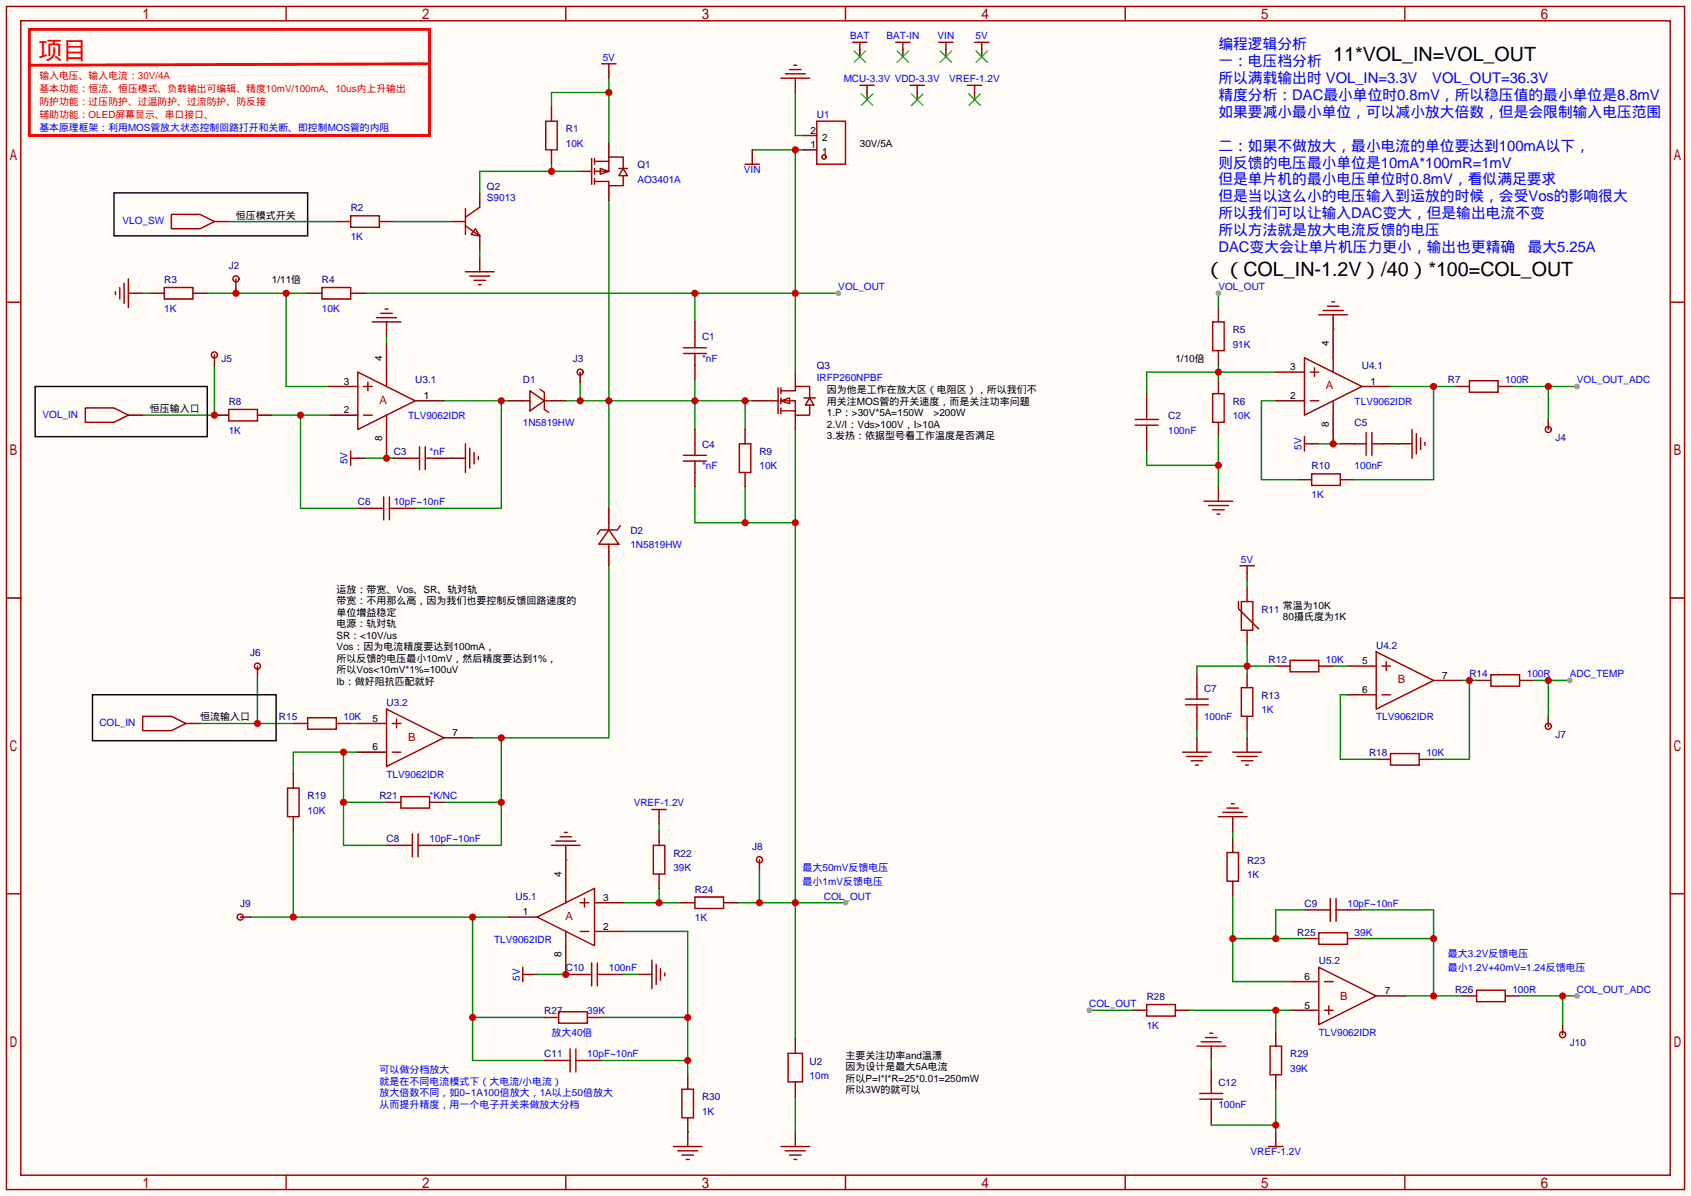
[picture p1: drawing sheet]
<svg xmlns="http://www.w3.org/2000/svg" width="299mm" height="212mm" viewBox="0 0 299 212" stroke-linecap="round" stroke-linejoin="round" font-family="sans-serif">
<path d="M0 0h299.5v211.8h-299.5z" fill="#fffcf7"/>
<g fill="none" stroke="#a10000" stroke-width=".25">
<path d="M1.1 1.1h297.2v209.6h-297.2zM3.7 3.7h292.1v204.5h-292.1zM50.7 1.1v2.6M100.2 1.1v2.6M149.7 1.1v2.6M151 7.5h2.5M152.3 7.5v1.3M152.3 15.1h2.5M153.5 15.1v1.3M171.3 15.1h2.6M172.6 15.1v1.3M199.3 1.1v2.6"/>
<path d="M248.8 1.1v2.6M1.1 53.5h2.6M295.8 53.5h2.5M1.1 105.9h2.6M295.8 105.9h2.5M1.1 158.3h2.6M115.4 143.4h2.6M116.7 143.4v1.3M295.8 158.3h2.5M50.7 208.2v2.5M100.2 208.2v2.5M149.7 208.2v2.5"/>
<path d="M199.3 208.2v2.5M224.7 203.1h2.5M225.9 201.8v1.3M248.8 208.2v2.5"/>
</g>
<path d="M5.2 5.2h70.9v18.8h-70.9zM76.1 11.3l-70.9 .3" fill="none" stroke="#f00" stroke-width=".51"/>
<path d="M152.3 8.8v1.2M153.5 16.4v1.3M172.6 16.4v1.3M116.7 144.7v1.2M225.9 200.5v1.3" fill="none" stroke="#870000" stroke-width=".25"/>
<path d="M151.3 9l2 2M152.5 16.6l2.1 2.1M153.3 9l-2 2M154.6 16.6l-2.1 2.1M171.6 16.6l2 2.1M173.6 16.6l-2 2.1" fill="none" stroke="#3c3" stroke-width=".25"/>
<path d="M110.4 159.9h10.1M116.7 157.4v2.5" fill="none" stroke="#008700" stroke-width=".25"/>
<circle cx="116.7" cy="159.9" r=".63" fill="#c00"/>
<path d="M140.8 76.1v107.9M123.1 86.2v6.4h17.7M132 86.2v6.4M130.7 159.9h19M134.5 154.1v5.8" fill="none" stroke="#008700" stroke-width=".25"/>
<g fill="#c00">
<circle cx="134.5" cy="159.9" r=".63"/>
<circle cx="140.8" cy="159.9" r=".63"/>
<circle cx="140.8" cy="92.6" r=".63"/>
<circle cx="132" cy="92.6" r=".63"/>
</g>
<circle cx="149.7" cy="159.9" r=".51" fill="#999"/>
<path d="M51.9 147.2v15.2M44.3 162.4h45.7M83.7 162.4v25.4h12.7M83.7 180.2h12.7" fill="none" stroke="#008700" stroke-width=".25"/>
<g fill="#c00">
<circle cx="51.9" cy="162.4" r=".63"/>
<circle cx="83.7" cy="162.4" r=".63"/>
<circle cx="83.7" cy="180.2" r=".63"/>
</g>
<path d="M60.8 133.2v16.5h7.7M63.4 133.2h-11.5v3.8M60.8 142.1h7.7" fill="none" stroke="#008700" stroke-width=".25"/>
<g fill="#c00">
<circle cx="60.8" cy="133.2" r=".63"/>
<circle cx="60.8" cy="142.1" r=".63"/>
</g>
<path d="M142.1 26.5h2.6M142.1 24h2.6M121.8 200.5v2.6M140.8 200.5v2.6" fill="none" stroke="#870000" stroke-width=".25"/>
<g fill="none" stroke="#a10000" stroke-width=".25">
<path d="M144.7 21.5h5v7.6h-5zM119.3 203.1h5M120 203.8h3.6M120.8 204.6h2M121.5 205.4h.5M138.3 203.1h5.1M139.1 203.8h3.5M139.8 204.6h2.1M140.6 205.4h.5"/>
<circle cx="145.9" cy="27.8" r=".38"/>
</g>
<path d="M36.7 51.9h17.8M41.8 51.2v.7M50.7 51.9v16.6h7.6M140.8 194.2v6.3" fill="none" stroke="#008700" stroke-width=".25"/>
<g fill="#c00">
<circle cx="41.8" cy="51.9" r=".63"/>
<circle cx="50.7" cy="51.9" r=".63"/>
</g>
<path d="M133.2 26.5h8.9M140.8 26.5v39.4M64.6 51.9h83.9M123.1 51.9v5.1" fill="none" stroke="#008700" stroke-width=".25"/>
<g fill="#c00">
<circle cx="140.8" cy="51.9" r=".63"/>
<circle cx="123.1" cy="51.9" r=".63"/>
<circle cx="140.8" cy="26.5" r=".63"/>
</g>
<circle cx="148.5" cy="51.9" r=".51" fill="#999"/>
<g fill="none" stroke="#870000" stroke-width=".25">
<path d="M107.8 12.6v1.2M140.8 13.8v2.6M162.4 16.4v1.3M167.5 8.8v1.2M173.9 8.8v1.2M133.2 26.5v1.3M68.5 57v2.6M236.1 55.8v7.6M58.3 73.5h5.1M58.3 68.5h5.1M68.5 60.8v5.1M68.5 76.1v5.1"/>
<path d="M73.5 71h5.1M225.9 71h5.1M225.9 65.9h5.1M232.3 78.6h1.3M236.1 73.5v5.1M241.2 68.5h5.1M63.4 81.2h1.2M220.9 101.5v1.2M238.6 118h5.1M63.4 133.2h5.1M63.4 128.1h5.1M78.6 130.7h5.1"/>
<path d="M238.6 123.1h5.1M253.9 120.5h5.1M100.2 149.7v7.7M105.3 159.9h5.1M90 162.4h5.1M93.9 172.6h1.2M100.2 167.5v5.1M105.3 165h5.1M228.5 173.9h5.1M228.5 178.9h5.1M243.7 176.4h5.1"/>
</g>
<g fill="none" stroke="#a10000" stroke-width=".25">
<path d="M106.6 11.3h2.5M107.8 11.3v1.3M138.3 13.8h5.1M139.1 13.1h3.5M139.8 12.3h2.1M140.6 11.6h.5M161.2 15.1h2.5M162.4 15.1v1.3M166.2 7.5h2.6M167.5 7.5v1.3M172.6 7.5h2.5M173.9 7.5v1.3"/>
<path d="M132 29.1h2.5M133.2 27.8v1.3M65.9 57h5.1M66.7 56.3h3.5M67.4 55.5h2.1M68.2 54.7h.5M233.6 55.8h5M234.3 55h3.6M235.1 54.2h2M235.8 53.5h.5M62.1 79.9v2.5M63.4 65.9l10.1 5.1-10.1 5.1z"/>
<path d="M64.4 68.5h1.5M64.4 73.5h1.5M65.2 67.7v1.5M68.5 65.9v2.6M68.5 73.5v2.6M231 63.4l10.2 5.1-10.2 5zM231 77.3v2.6M231 78.6h1.3M232 65.9h1.6M232 71h1.6M232.8 65.2v1.5M236.1 63.4v2.5"/>
<path d="M236.1 71v2.5M62.1 81.2h1.3M219.6 100.2h2.5M220.9 100.2v1.3M243.7 115.4l10.2 5.1-10.2 5.1zM244.7 118h1.6M245.5 117.2v1.5M68.5 125.6l10.1 5.1-10.1 5.1zM69.5 128.1h1.5M69.5 133.2h1.5M70.2 127.4v1.5M244.7 123.1h1.6"/>
<path d="M97.7 149.7h5M98.4 149h3.6M99.2 148.2h2M99.9 147.4h.6M100.2 157.4v2.5M102.7 159.9h1.6M103.5 159.1v1.6M92.6 171.3v2.6M92.6 172.6h1.3M95.1 162.4l10.2-5v10.1zM100.2 165v2.5M102.7 165h1.6"/>
<path d="M233.6 171.3l10.1 5.1-10.1 5.1zM234.6 178.9h1.5M234.6 173.9h1.5M235.3 178.2v1.5"/>
</g>
<path d="M161.4 16.6l2 2.1M163.4 16.6l-2 2.1M166.5 9l2 2M168.5 9l-2 2M172.8 9l2.1 2M174.9 9l-2.1 2" fill="none" stroke="#3c3" stroke-width=".25"/>
<path d="M140.8 16.4v7.6h1.3M78.6 71h11.4M88.8 71v19h-15.3" fill="none" stroke="#008700" stroke-width=".25"/>
<circle cx="88.8" cy="71" r=".63" fill="#c00"/>
<path d="M107.8 100.2v30.5h-24.1M88.8 130.7v19h-10.2M78.6 142.1h10.2" fill="none" stroke="#008700" stroke-width=".25"/>
<g fill="#c00">
<circle cx="88.8" cy="130.7" r=".63"/>
<circle cx="88.8" cy="142.1" r=".63"/>
</g>
<path d="M107.8 35.4v54.6M100.2 71h33M102.7 67.7v3.3M123.1 67.2v8.9M132 71v5.1" fill="none" stroke="#008700" stroke-width=".25"/>
<g fill="#c00">
<circle cx="102.7" cy="71" r=".63"/>
<circle cx="107.8" cy="71" r=".63"/>
<circle cx="123.1" cy="71" r=".63"/>
<circle cx="132" cy="71" r=".63"/>
</g>
<path d="M68.5 59.6v1.2M64.6 81.2h5.1" fill="none" stroke="#008700" stroke-width=".25"/>
<circle cx="68.5" cy="81.2" r=".63" fill="#c00"/>
<path d="M38 64.6v8.9h-12.7M48.1 73.5h10.2M53.2 73.5v16.5h10.2" fill="none" stroke="#008700" stroke-width=".25"/>
<circle cx="53.2" cy="73.5" r=".63" fill="#c00"/>
<g fill="none" stroke="#870000" stroke-width=".25">
<path d="M123.1 57v2.6M123.1 64.6v2.6M123.1 76.1v2.5M203.1 69.7v2.6M203.1 77.3v2.6M237.4 78.6h2.5M245 78.6h2.5M63.4 90h2.5M69.7 81.2h2.6M71 90h2.5M77.3 81.2h2.6M123.1 83.7v2.5"/>
<path d="M212 119.3v2.5M212 126.9v2.5M68.5 149.7h2.5M76.1 149.7h2.5M100.2 172.6h2.5M107.8 172.6h2.6M231 161.2h2.6M238.6 161.2h2.6M96.4 187.8h2.5M104 187.8h2.6M214.5 189.1v2.5M214.5 196.7v2.6"/>
</g>
<g fill="none" stroke="#a10000" stroke-width=".25">
<path d="M123.1 59.6v2M74.3 79.1v4.1M75.3 79.1v4.1M121 62.6h4.1M121 61.6h4.1M123.1 62.6v2M123.1 78.6v2M201 74.3h4.1M201 75.3h4.1M203.1 72.3v2M203.1 75.3v2M239.9 78.6h2"/>
<path d="M241.9 76.6v4M243 76.6v4M243 78.6h2M65.9 90h2M67.9 88v4.1M69 90h2M69 88v4.1M72.3 81.2h2M75.3 81.2h2M121 81.7h4.1M121 80.6h4.1M123.1 81.7v2"/>
<path d="M209.9 123.8h4.1M209.9 124.8h4.1M212 121.8v2M212 124.8v2.1M71 149.7h2M73 147.7v4.1M74 149.7h2.1M74 147.7v4.1M235.6 159.1v4.1M236.6 159.1v4.1M102.7 172.6h2.1M104.8 170.6v4"/>
<path d="M105.8 172.6h2M105.8 170.6v4M233.6 161.2h2M236.6 161.2h2M98.9 187.8h2.1M101 185.8v4.1M102 187.8h2M102 185.8v4.1M212.5 194.7h4M212.5 193.7h4M214.5 191.6v2.1M214.5 194.7v2"/>
</g>
<path d="M45.6 119.8v8.3M35.4 128.1h16.5M62.1 128.1h1.3" fill="none" stroke="#008700" stroke-width=".25"/>
<circle cx="45.6" cy="128.1" r=".63" fill="#c00"/>
<path d="M159.9 8.8v1.2M41.8 49.4v1.8M38 62.9v1.7M38 73.5h2.5M102.7 65.9v1.8M274.2 74.3v1.8M45.6 118v1.8M274.2 126.9v1.8M134.5 152.3v1.8M42.5 162.4h1.8M276.7 181.5v1.8" fill="none" stroke="#870000" stroke-width=".25"/>
<path d="M158.9 9l2 2M160.9 9l-2 2" fill="none" stroke="#3c3" stroke-width=".25"/>
<g fill="none" stroke="#a10000" stroke-width=".25">
<path d="M158.6 7.5h2.6M159.9 7.5v1.3M40.5 72.5h5.1v2h-5.1z"/>
<circle cx="41.8" cy="49.4" r=".53"/>
<circle cx="38" cy="62.9" r=".53"/>
<circle cx="102.7" cy="65.9" r=".53"/>
<circle cx="274.2" cy="76.1" r=".53"/>
<circle cx="45.6" cy="118" r=".53"/>
<circle cx="274.2" cy="128.7" r=".53"/>
<circle cx="134.5" cy="152.3" r=".53"/>
<circle cx="42.5" cy="162.4" r=".53"/>
<circle cx="276.7" cy="183.3" r=".53"/>
</g>
<circle cx="38" cy="73.5" r=".63" fill="#c00"/>
<g fill="none" stroke="#870000" stroke-width=".25">
<path d="M97.7 18.9v2.6M59.6 39.2h2.5M67.2 39.2h2.5M79.9 39.2h2.5M85 34.2v2.5M97.7 26.5v2.6M102.7 30.4h2.1M107.8 25.3v2.5M107.8 32.9v2.5M26.5 51.9h2.6M34.2 51.9h2.5M54.5 51.9h2.5"/>
<path d="M62.1 51.9h2.5M85 41.8v2.5M85 45.6v2.5M215.8 54.5v2.5M45.6 73.5h2.5M132 76.1v2.5M215.8 62.1v2.5M215.8 67.2v2.5M215.8 74.8v2.5M257.7 68.5h2.5M265.3 68.5h2.5M132 83.7v2.5"/>
<path d="M229.7 85h2.6M237.4 85h2.5M220.9 119.3v2.5M225.9 118h2.6M233.6 118h2.5M51.9 128.1h2.6M51.9 137v2.6M59.6 128.1h2.5M220.9 126.9v2.5M243.7 134.5h2.6M251.3 134.5h2.6M261.5 120.5h2.5"/>
<path d="M269.1 120.5h2.6M51.9 144.7v2.5M68.5 142.1h2.5M76.1 142.1h2.5M116.7 147.2v2.5M116.7 154.8v2.6M120.5 159.9h2.6M128.1 159.9h2.6M218.3 148.5v2.5M218.3 156.1v2.5M200.5 178.9h2.6M208.2 178.9h2.5"/>
<path d="M231 166.2h2.6M238.6 166.2h2.6M259 176.4h2.5M266.6 176.4h2.5M96.4 180.2h2.5M104 180.2h2.6M121.8 190.4v2.5M121.8 198v2.5M225.9 182.8v2.5M225.9 190.4v2.5"/>
</g>
<g fill="none" stroke="#a10000" stroke-width=".25">
<path d="M62.1 38.2h5.1v2.1h-5.1zM82.4 37v4.5M85 36.7l-2.6 1.8M96.6 21.5h2.1v5h-2.1zM104.8 28.1v4.5M105.3 28.6h2.5M105.3 28.1v1M105.3 29.8v1.1M105.3 31.6v1M106.3 29.8l1.5 .6-1.5 .5zM109.6 29.8h1.5M110.4 29.8l.7 1.3h-1.5z"/>
<path d="M110.4 29.8v-2h-2.6v2.6h-2.5M110.4 31.1v1.8h-2.6v-.8h-2.5M29.1 50.9h5.1v2.1h-5.1zM57 50.9h5.1v2.1h-5.1zM82.4 40l2.6 1.8M82.4 48.1h5.1M83.2 48.9h3.5M83.9 49.7h2.1M84.2 40.5l.8 1.3-1.6-.3zM84.7 50.4h.5M214.8 57h2v5.1h-2zM130.9 78.6h2.1v5.1h-2.1z"/>
<path d="M214.8 69.7h2v5.1h-2zM260.2 67.4h5.1v2.1h-5.1zM232.3 83.9h5.1v2.1h-5.1zM228.5 117h5.1v2h-5.1zM264 119.5h5.1v2h-5.1zM50.9 139.6h2.1v5.1h-2.1zM54.5 127.1h5.1v2.1h-5.1zM219.8 121.8h2.1v5.1h-2.1zM246.3 133.5h5v2h-5zM71 141.1h5.1v2h-5.1zM115.7 149.7h2v5.1h-2zM123.1 158.9h5v2h-5z"/>
<path d="M217.3 151h2v5.1h-2zM98.9 179.2h5.1v2h-5.1zM203.1 177.9h5.1v2.1h-5.1zM233.6 165.2h5v2.1h-5zM261.5 175.4h5.1v2h-5.1zM120.8 192.9h2v5.1h-2zM224.9 185.3h2v5.1h-2z"/>
</g>
<path d="M97.7 29.1v1.3M102.7 30.4h-17.7v3.8M85 44.3v1.3" fill="none" stroke="#008700" stroke-width=".25"/>
<circle cx="97.7" cy="30.4" r=".63" fill="#c00"/>
<path d="M107.8 16.4h-10.1v2.5M107.8 13.8v11.5" fill="none" stroke="#008700" stroke-width=".25"/>
<circle cx="107.8" cy="16.4" r=".63" fill="#c00"/>
<path d="M40.5 39.2h19.1M69.7 39.2h10.2M25.3 51.9h1.2M100.2 152.3h.1M95.1 172.6h5.1" fill="none" stroke="#008700" stroke-width=".25"/>
<path d="M38 39.2h2.5M22.7 51.9h2.6M22.7 73.5h2.6M133.2 71h2.6M140.8 65.9v2.6M140.8 73.5v2.6M32.9 128.1h2.5M140.8 184v2.6M140.8 191.6v2.6" fill="none" stroke="#870000" stroke-width=".25"/>
<g fill="none" stroke="#a10000" stroke-width=".25">
<path d="M30.4 38h5l2.6 1.2-2.6 1.3h-5zM20.4 51.7v.5M21.2 50.9v2.1M22 50.2v3.5M22.7 49.4v5.1M15.1 72.3h5.1l2.5 1.2-2.5 1.3h-5.1zM135.8 71h2M137.8 68.7v4.6M138.3 71l1.5-.5v1zM138.3 69.2h2.5v-.7h2.6v2M138.3 71h2.5v2.5h2.6v-1.7M138.3 72.8h2.5"/>
<path d="M138.3 68.7v1M138.3 70.5v1M138.3 72.3v1M142.4 70.5h2M143.4 70.5l.7 1.3h-1.5zM25.3 126.9h5.1l2.5 1.2-2.5 1.3h-5.1zM139.6 186.6h2.5v5h-2.5z"/>
</g>
<path d="M20.2 34.2h34.3v7.6h-34.3zM6.2 68.5h30.5v8.8h-30.5zM16.4 123.1h32.5v8.1h-32.5z" fill="none" stroke="#000" stroke-width=".25"/>
<circle cx="100.2" cy="172.6" r=".63" fill="#c00"/>
<path d="M110.4 165h11.4v25.4M106.6 187.8h15.2M106.6 180.2h15.2" fill="none" stroke="#008700" stroke-width=".25"/>
<g fill="#c00">
<circle cx="121.8" cy="187.8" r=".63"/>
<circle cx="121.8" cy="180.2" r=".63"/>
</g>
<path d="M116.7 145.9v1.3M214.5 199.3h11.4M225.9 192.9v7.6M121.8 200.5h.1" fill="none" stroke="#008700" stroke-width=".25"/>
<circle cx="225.9" cy="199.3" r=".63" fill="#c00"/>
<path d="M236.1 58.3h.1M233.6 78.6h3.8" fill="none" stroke="#008700" stroke-width=".25"/>
<circle cx="236.1" cy="78.6" r=".63" fill="#c00"/>
<path d="M210.7 178.9h17.8M225.9 178.9v3.9" fill="none" stroke="#008700" stroke-width=".25"/>
<circle cx="225.9" cy="178.9" r=".63" fill="#c00"/>
<path d="M192.9 178.9h7.6" fill="none" stroke="#008700" stroke-width=".25"/>
<circle cx="192.9" cy="178.9" r=".51" fill="#999"/>
<path d="M218.3 147.2v1.3M218.3 158.6v15.3h10.2M218.3 166.2h12.7M231 161.2h-5.1v5" fill="none" stroke="#008700" stroke-width=".25"/>
<g fill="#c00">
<circle cx="225.9" cy="166.2" r=".63"/>
<circle cx="218.3" cy="166.2" r=".63"/>
</g>
<path d="M241.2 161.2h12.7v15.2M241.2 166.2h12.7M248.8 176.4h10.2" fill="none" stroke="#008700" stroke-width=".25"/>
<g fill="#c00">
<circle cx="253.9" cy="166.2" r=".63"/>
<circle cx="253.9" cy="176.4" r=".63"/>
</g>
<path d="M269.1 176.4h10.2M276.7 176.4v5.1" fill="none" stroke="#008700" stroke-width=".25"/>
<circle cx="276.7" cy="176.4" r=".63" fill="#c00"/>
<circle cx="279.3" cy="176.4" r=".51" fill="#999"/>
<path d="M247.5 78.6h2.6M79.9 81.2h2.5M215.8 86.2v2.6M218.3 144.7v2.5M112.9 172.6h2.5M214.5 185.3v2.5" fill="none" stroke="#870000" stroke-width=".25"/>
<g fill="none" stroke="#a10000" stroke-width=".25">
<path d="M82.4 78.6v5.1M83.2 79.4v3.5M250.1 76.1v5.1M250.8 76.8v3.6M251.6 77.6v2M252.3 78.4v.5M83.9 80.1v2.1M84.7 80.9v.5M213.2 88.8h5.1M214 89.5h3.6M214.8 90.3h2M215.5 91.1h.5"/>
<path d="M215.8 144.7h5.1M216.5 143.9h3.6M217.3 143.1h2M218.1 142.4h.5M115.4 170.1v5M116.2 170.8v3.6M117 171.6v2M117.7 172.3v.5M212 185.3h5M212.7 184.5h3.6M213.5 183.8h2M214.2 183h.6"/>
</g>
<path d="M203.1 79.9v2.5h12.7M215.8 77.3v8.9M247.5 78.6h.1M79.9 81.2h.1M110.4 172.6h2.5M214.5 187.8v1.3" fill="none" stroke="#008700" stroke-width=".25"/>
<circle cx="215.8" cy="82.4" r=".63" fill="#c00"/>
<path d="M215.8 64.6v2.6M225.9 65.9h-22.8v3.8" fill="none" stroke="#008700" stroke-width=".25"/>
<circle cx="215.8" cy="65.9" r=".63" fill="#c00"/>
<path d="M215.8 51.9v2.6" fill="none" stroke="#008700" stroke-width=".25"/>
<circle cx="215.8" cy="51.9" r=".51" fill="#999"/>
<path d="M246.3 68.5h11.4M253.9 68.5v16.5h-14" fill="none" stroke="#008700" stroke-width=".25"/>
<circle cx="253.9" cy="68.5" r=".63" fill="#c00"/>
<path d="M225.9 71h-2.5v14h6.3M267.8 68.5h11.5M274.2 68.5v5.8" fill="none" stroke="#008700" stroke-width=".25"/>
<circle cx="274.2" cy="68.5" r=".63" fill="#c00"/>
<circle cx="279.3" cy="68.5" r=".51" fill="#999"/>
<path d="M220.9 104v2.6M220.9 111.6v2.6M212 130.7v2.5M220.9 130.7v2.5" fill="none" stroke="#870000" stroke-width=".25"/>
<path d="M219.3 106.6v1.2l3.6 3.6M219.8 106.6h2.1v5h-2.1zM209.4 133.2h5.1M210.2 134h3.5M210.9 134.7h2.1M211.7 135.5h.5M218.3 133.2h5.1M219.1 134h3.5M219.8 134.7h2.1M220.6 135.5h.5" fill="none" stroke="#a10000" stroke-width=".25"/>
<path d="M220.9 114.2v5.1M225.9 118h-13.9v1.3M236.1 118h2.5M220.9 129.4v1.3" fill="none" stroke="#008700" stroke-width=".25"/>
<circle cx="220.9" cy="118" r=".63" fill="#c00"/>
<path d="M220.9 102.7v1.3M238.6 123.1h-1.2v11.4h6.3M259 120.5h2.5M260.2 120.5v14h-6.3" fill="none" stroke="#008700" stroke-width=".25"/>
<circle cx="260.2" cy="120.5" r=".63" fill="#c00"/>
<path d="M212 129.4v1.3M271.7 120.5h6.3M274.2 120.5v6.4" fill="none" stroke="#008700" stroke-width=".25"/>
<circle cx="274.2" cy="120.5" r=".63" fill="#c00"/>
<circle cx="278" cy="120.5" r=".51" fill="#999"/>
<path d="M92.6 71h1.3M93.9 69.2l2.5 1.8-2.5 1.8zM95.6 69l.8 .5v3l.8 .5M96.4 71h1.3M107.8 93.9l1.8 2.5h-3.6zM107.8 92.6v1.3M107.8 96.4v1.3M109.9 93.1l-.6 .8h-3l-.5 .7" fill="none" stroke="#a10000" stroke-width=".25"/>
<path d="M90 71h2.6M97.7 71h2.5M107.8 90v2.6M107.8 97.7v2.5" fill="none" stroke="#870000" stroke-width=".25"/>
<text font-size="4.4" fill="#f00" x="6.7" y="10.4">项目</text>
<g font-size="3.5">
<text x="236.1" y="10.8">11*VOL_IN=VOL_OUT</text>
<text x="213.2" y="48.9">（（COL_IN-1.2V）/40）*100=COL_OUT</text>
</g>
<g font-size="2.6" fill="#00f">
<text x="215.8" y="8.7">编程逻辑分析</text>
<text x="215.8" y="11.7">一：电压档分析</text>
<text x="215.8" y="14.7">所以满载输出时 VOL_IN=3.3V</text>
<text x="215.8" y="17.7">精度分析：DAC最小单位时0.8mV，所以稳压值的最小单位是8.8mV</text>
<text x="253.6" y="14.7">VOL_OUT=36.3V</text>
<text x="215.8" y="20.7">如果要减小最小单位，可以减小放大倍数，但是会限制输入电压范围</text>
<text x="215.8" y="26.7">二：如果不做放大，最小电流的单位要达到100mA以下，</text>
<text x="215.8" y="29.7">则反馈的电压最小单位是10mA*100mR=1mV</text>
<text x="215.8" y="32.7">但是单片机的最小电压单位时0.8mV，看似满足要求</text>
<text x="215.8" y="35.7">但是当以这么小的电压输入到运放的时候，会受Vos的影响很大</text>
<text x="215.8" y="38.7">所以我们可以让输入DAC变大，但是输出电流不变</text>
<text x="215.8" y="41.7">所以方法就是放大电流反馈的电压</text>
<text x="215.8" y="44.7">DAC变大会让单片机压力更小，输出也更精确</text>
<text x="270.5" y="44.7">最大5.25A</text>
</g>
<g font-size="2" fill="#a00000">
<text x="67.2" y="71.5">A</text>
<text x="234.8" y="69">A</text>
<text x="247.5" y="121">B</text>
<text x="72.3" y="131.2">B</text>
<text x="100.1" y="162.9">A</text>
<text x="237.4" y="177.1">B</text>
</g>
<g font-size="1.8" fill="#00f">
<text x="106.7" y="10.8">5V</text>
<text x="150.6" y="7">BAT</text>
<text x="157" y="7">BAT-IN</text>
<text x="166" y="7">VIN</text>
<text x="172.8" y="7">5V</text>
<text x="149.4" y="14.6">MCU-3.3V VDD-3.3V</text>
<text x="168.1" y="14.6">VREF-1.2V</text>
<text x="100.2" y="26">10K</text>
<text x="86.2" y="35.7">S9013</text>
<text x="112.9" y="32.4">AO3401A</text>
<text x="131.7" y="30.6">VIN</text>
<text x="21.7" y="39.7">VLO_SW</text>
<text x="62.1" y="42.5">1K</text>
<text x="148.5" y="51.4">VOL_OUT</text>
<text x="215.8" y="51.4">VOL_OUT</text>
<text x="29.1" y="55.2">1K</text>
<text x="57" y="55.2">10K</text>
<text x="124.3" y="64.1">*nF</text>
<text x="218.3" y="61.6">91K</text>
<text x="144.7" y="67.4">IRFP260NPBF</text>
<text x="239.9" y="71.7">TLV9062IDR</text>
<text x="266.6" y="67.9">100R</text>
<text x="279.3" y="67.9">VOL_OUT_ADC</text>
<text x="7.5" y="74">VOL_IN</text>
<text x="40.5" y="76.8">1K</text>
<text x="72.3" y="74.3">TLV9062IDR</text>
<text x="92.6" y="75.5">1N5819HW</text>
<text x="206.9" y="76.8">100nF</text>
<text x="218.3" y="74.3">10K</text>
<text x="61.6" y="82.2" transform="rotate(-90 61.6 82.2)">5V</text>
<text x="76.1" y="80.6">*nF</text>
<text x="124.3" y="83.2">*nF</text>
<text x="134.5" y="83.2">10K</text>
<text x="230.5" y="79.7" transform="rotate(-90 230.5 79.7)">5V</text>
<text x="239.9" y="83.2">100nF</text>
<text x="69.7" y="89.5">10pF~10nF</text>
<text x="232.3" y="88.2">1K</text>
<text x="111.6" y="97.1">1N5819HW</text>
<text x="219.8" y="99.7">5V</text>
<text x="234.8" y="117.4">10K</text>
<text x="270.4" y="120">100R</text>
<text x="278" y="120">ADC_TEMP</text>
<text x="17.6" y="128.6">COL_IN</text>
<text x="60.8" y="127.6">10K</text>
<text x="213.2" y="127.6">100nF</text>
<text x="223.4" y="126.3">1K</text>
<text x="243.7" y="127.6">TLV9062IDR</text>
<text x="68.5" y="137.8">TLV9062IDR</text>
<text x="252.6" y="134">10K</text>
<text x="76.1" y="141.6">*K/NC</text>
<text x="112.2" y="142.8">VREF-1.2V</text>
<text x="54.5" y="144.1">10K</text>
<text x="76.1" y="149.2">10pF~10nF</text>
<text x="119.3" y="154.3">39K</text>
<text x="142.1" y="154.3">最大50mV反馈电压</text>
<text x="220.9" y="155.5">1K</text>
<text x="142.1" y="156.8">最小1mV反馈电压</text>
<text x="145.9" y="159.4">COL_OUT</text>
<text x="238.6" y="160.6">10pF~10nF</text>
<text x="87.5" y="167">TLV9062IDR</text>
<text x="123.1" y="163.2">1K</text>
<text x="239.9" y="165.7">39K</text>
<text x="92" y="173.7" transform="rotate(-90 92 173.7)">5V</text>
<text x="107.8" y="172.1">100nF</text>
<text x="256.4" y="172.1">最小1.2V+40mV=1.24反馈电压</text>
<text x="256.4" y="169.5">最大3.2V反馈电压</text>
<text x="104" y="179.7">39K</text>
<text x="192.9" y="178.4">COL_OUT</text>
<text x="267.8" y="175.9">100R</text>
<text x="279.3" y="175.9">COL_OUT_ADC</text>
<text x="97.7" y="183.5">放大40倍</text>
<text x="203.1" y="182.2">1K</text>
<text x="233.6" y="183.5">TLV9062IDR</text>
<text x="67.2" y="190.1">可以做分档放大</text>
<text x="104" y="187.3">10pF~10nF</text>
<text x="143.4" y="191.1">10m</text>
<text x="228.5" y="189.8">39K</text>
<text x="67.2" y="192.1">就是在不同电流模式下（大电流/小电流）</text>
<text x="67.2" y="194.2">放大倍数不同，如0~1A100倍放大，1A以上50倍放大</text>
<text x="67.2" y="196.2">从而提升精度，用一个电子开关来做放大分档</text>
<text x="124.3" y="197.5">1K</text>
<text x="215.8" y="196.2">100nF</text>
<text x="221.5" y="204.6">VREF-1.2V</text>
</g>
<g font-size="1.8" fill="#000080">
<text x="100.2" y="23.5">R1</text>
<text x="144.7" y="20.9">U1</text>
<text x="112.9" y="29.8">Q1</text>
<text x="86.2" y="33.6">Q2</text>
<text x="62.1" y="37.4">R2</text>
<text x="40.5" y="47.6">J2</text>
<text x="29.1" y="50.1">R3</text>
<text x="57" y="50.1">R4</text>
<text x="218.3" y="59">R5</text>
<text x="39.2" y="64.1">J5</text>
<text x="101.5" y="64.1">J3</text>
<text x="124.3" y="60.3">C1</text>
<text x="144.7" y="65.4">Q3</text>
<text x="241.2" y="65.4">U4.1</text>
<text x="40.5" y="71.7">R8</text>
<text x="73.5" y="67.9">U3.1</text>
<text x="92.6" y="67.9">D1</text>
<text x="218.3" y="71.7">R6</text>
<text x="256.4" y="67.9">R7</text>
<text x="206.9" y="74.3">C2</text>
<text x="239.9" y="75.5">C5</text>
<text x="69.7" y="80.6">C3</text>
<text x="124.3" y="79.3">C4</text>
<text x="134.5" y="80.6">R9</text>
<text x="232.3" y="83.2">R10</text>
<text x="275.5" y="78.1">J4</text>
<text x="63.4" y="89.5">C6</text>
<text x="111.6" y="94.6">D2</text>
<text x="223.4" y="108.6">R11</text>
<text x="44.3" y="116.2">J6</text>
<text x="224.7" y="117.4">R12</text>
<text x="243.7" y="114.9">U4.2</text>
<text x="260.2" y="120">R14</text>
<text x="68.5" y="125.1">U3.2</text>
<text x="213.2" y="122.5">C7</text>
<text x="223.4" y="123.8">R13</text>
<text x="49.4" y="127.6">R15</text>
<text x="275.5" y="130.7">J7</text>
<text x="242.4" y="134">R18</text>
<text x="54.5" y="141.6">R19</text>
<text x="67.2" y="141.6">R21</text>
<text x="68.5" y="149.2">C8</text>
<text x="119.3" y="151.7">R22</text>
<text x="133.2" y="150.5">J8</text>
<text x="220.9" y="153">R23</text>
<text x="42.5" y="160.6">J9</text>
<text x="91.3" y="159.4">U5.1</text>
<text x="123.1" y="158.1">R24</text>
<text x="231" y="160.6">C9</text>
<text x="229.7" y="165.7">R25</text>
<text x="100.2" y="172.1">C10</text>
<text x="233.6" y="170.8">U5.2</text>
<text x="96.4" y="179.7">R27</text>
<text x="203.1" y="177.1">R28</text>
<text x="257.7" y="175.9">R26</text>
<text x="278" y="185.3">J10</text>
<text x="96.4" y="187.3">C11</text>
<text x="143.4" y="188.6">U2</text>
<text x="228.5" y="187.3">R29</text>
<text x="124.3" y="194.9">R30</text>
<text x="215.8" y="192.4">C12</text>
</g>
<g font-size="1.8">
<text x="143.5" y="23.7">2</text>
<text x="143.5" y="26.2">1</text>
<text x="145.6" y="27.5">1</text>
<text x="145.6" y="25">2</text>
<text x="152.3" y="26">30V/5A</text>
<text x="41.8" y="38.7">恒压模式开关</text>
<text x="48.1" y="50.1">1/11倍</text>
<text x="67.7" y="63.9" transform="rotate(-90 67.7 63.9)">4</text>
<text x="208.2" y="64.1">1/10倍</text>
<text x="228.5" y="65.6">3</text>
<text x="235.3" y="61.4" transform="rotate(-90 235.3 61.4)">4</text>
<text x="60.9" y="68.1">3</text>
<text x="75.1" y="70.7">1</text>
<text x="146.4" y="69.7">因为他是工作在放大区（电阻区），所以我们不</text>
<text x="146.4" y="71.7">用关注MOS管的开关速度，而是关注功率问题</text>
<text x="228.5" y="70.7">2</text>
<text x="242.7" y="68.1">1</text>
<text x="26.5" y="73">恒压输入口</text>
<text x="60.9" y="73.2">2</text>
<text x="146.4" y="73.8">1.P：&gt;30V*5A=150W</text>
<text x="146.4" y="75.8">2.V/I：Vds&gt;100V，I&gt;10A</text>
<text x="146.4" y="77.8">3.发热：依据型号看工作温度是否满足</text>
<text x="165.3" y="73.8">&gt;200W</text>
<text x="235.3" y="75.6" transform="rotate(-90 235.3 75.6)">8</text>
<text x="67.7" y="78.1" transform="rotate(-90 67.7 78.1)">8</text>
<text x="59.6" y="105">运放：带宽、Vos、SR、轨对轨</text>
<text x="59.6" y="107">带宽：不用那么高，因为我们也要控制反馈回路速度的</text>
<text x="227.2" y="107.8">常温为10K</text>
<text x="59.6" y="109.1">单位增益稳定</text>
<text x="59.6" y="111.1">电源：轨对轨</text>
<text x="59.6" y="113.1">SR：&lt;10V/us</text>
<text x="227.2" y="109.8">80摄氏度为1K</text>
<text x="59.6" y="115.2">Vos：因为电流精度要达到100mA，</text>
<text x="59.6" y="117.2">所以反馈的电压最小10mV，然后精度要达到1%，</text>
<text x="59.6" y="119.2">所以Vos&lt;10mV*1%=100uV</text>
<text x="241.2" y="117.7">5</text>
<text x="59.6" y="121.3">Ib：做好阻抗匹配就好</text>
<text x="241.2" y="122.8">6</text>
<text x="255.4" y="120.2">7</text>
<text x="35.4" y="127.6">恒流输入口</text>
<text x="65.9" y="127.8">5</text>
<text x="80.1" y="130.4">7</text>
<text x="65.9" y="132.9">6</text>
<text x="99.4" y="155.3" transform="rotate(-90 99.4 155.3)">4</text>
<text x="106.8" y="159.6">3</text>
<text x="92.6" y="162.1">1</text>
<text x="106.8" y="164.7">2</text>
<text x="99.4" y="169.5" transform="rotate(-90 99.4 169.5)">8</text>
<text x="231" y="173.6">6</text>
<text x="231" y="178.6">5</text>
<text x="245.2" y="176.1">7</text>
<text x="149.7" y="187.6">主要关注功率and温漂</text>
<text x="149.7" y="189.6">因为设计是最大5A电流</text>
<text x="149.7" y="191.6">所以P=I*I*R=25*0.01=250mW</text>
<text x="149.7" y="193.6">所以3W的就可以</text>
</g>
<g font-size="1.7" fill="#f00">
<text x="7" y="16.3">基本功能：恒流、恒压模式、负载输出可编辑、精度10mV/100mA、10us内上升输出</text>
<text x="7" y="14">输入电压、输入电流：30V/4A</text>
<text x="7" y="20.9">辅助功能：OLED屏幕显示、串口接口、</text>
<text x="7" y="18.6">防护功能：过压防护、过温防护、过流防护、防反接</text>
</g>
<text font-size="1.7" fill="#00f" x="7" y="23.2">基本原理框架：利用MOS管放大状态控制回路打开和关断、即控制MOS管的内阻</text>
</svg>
